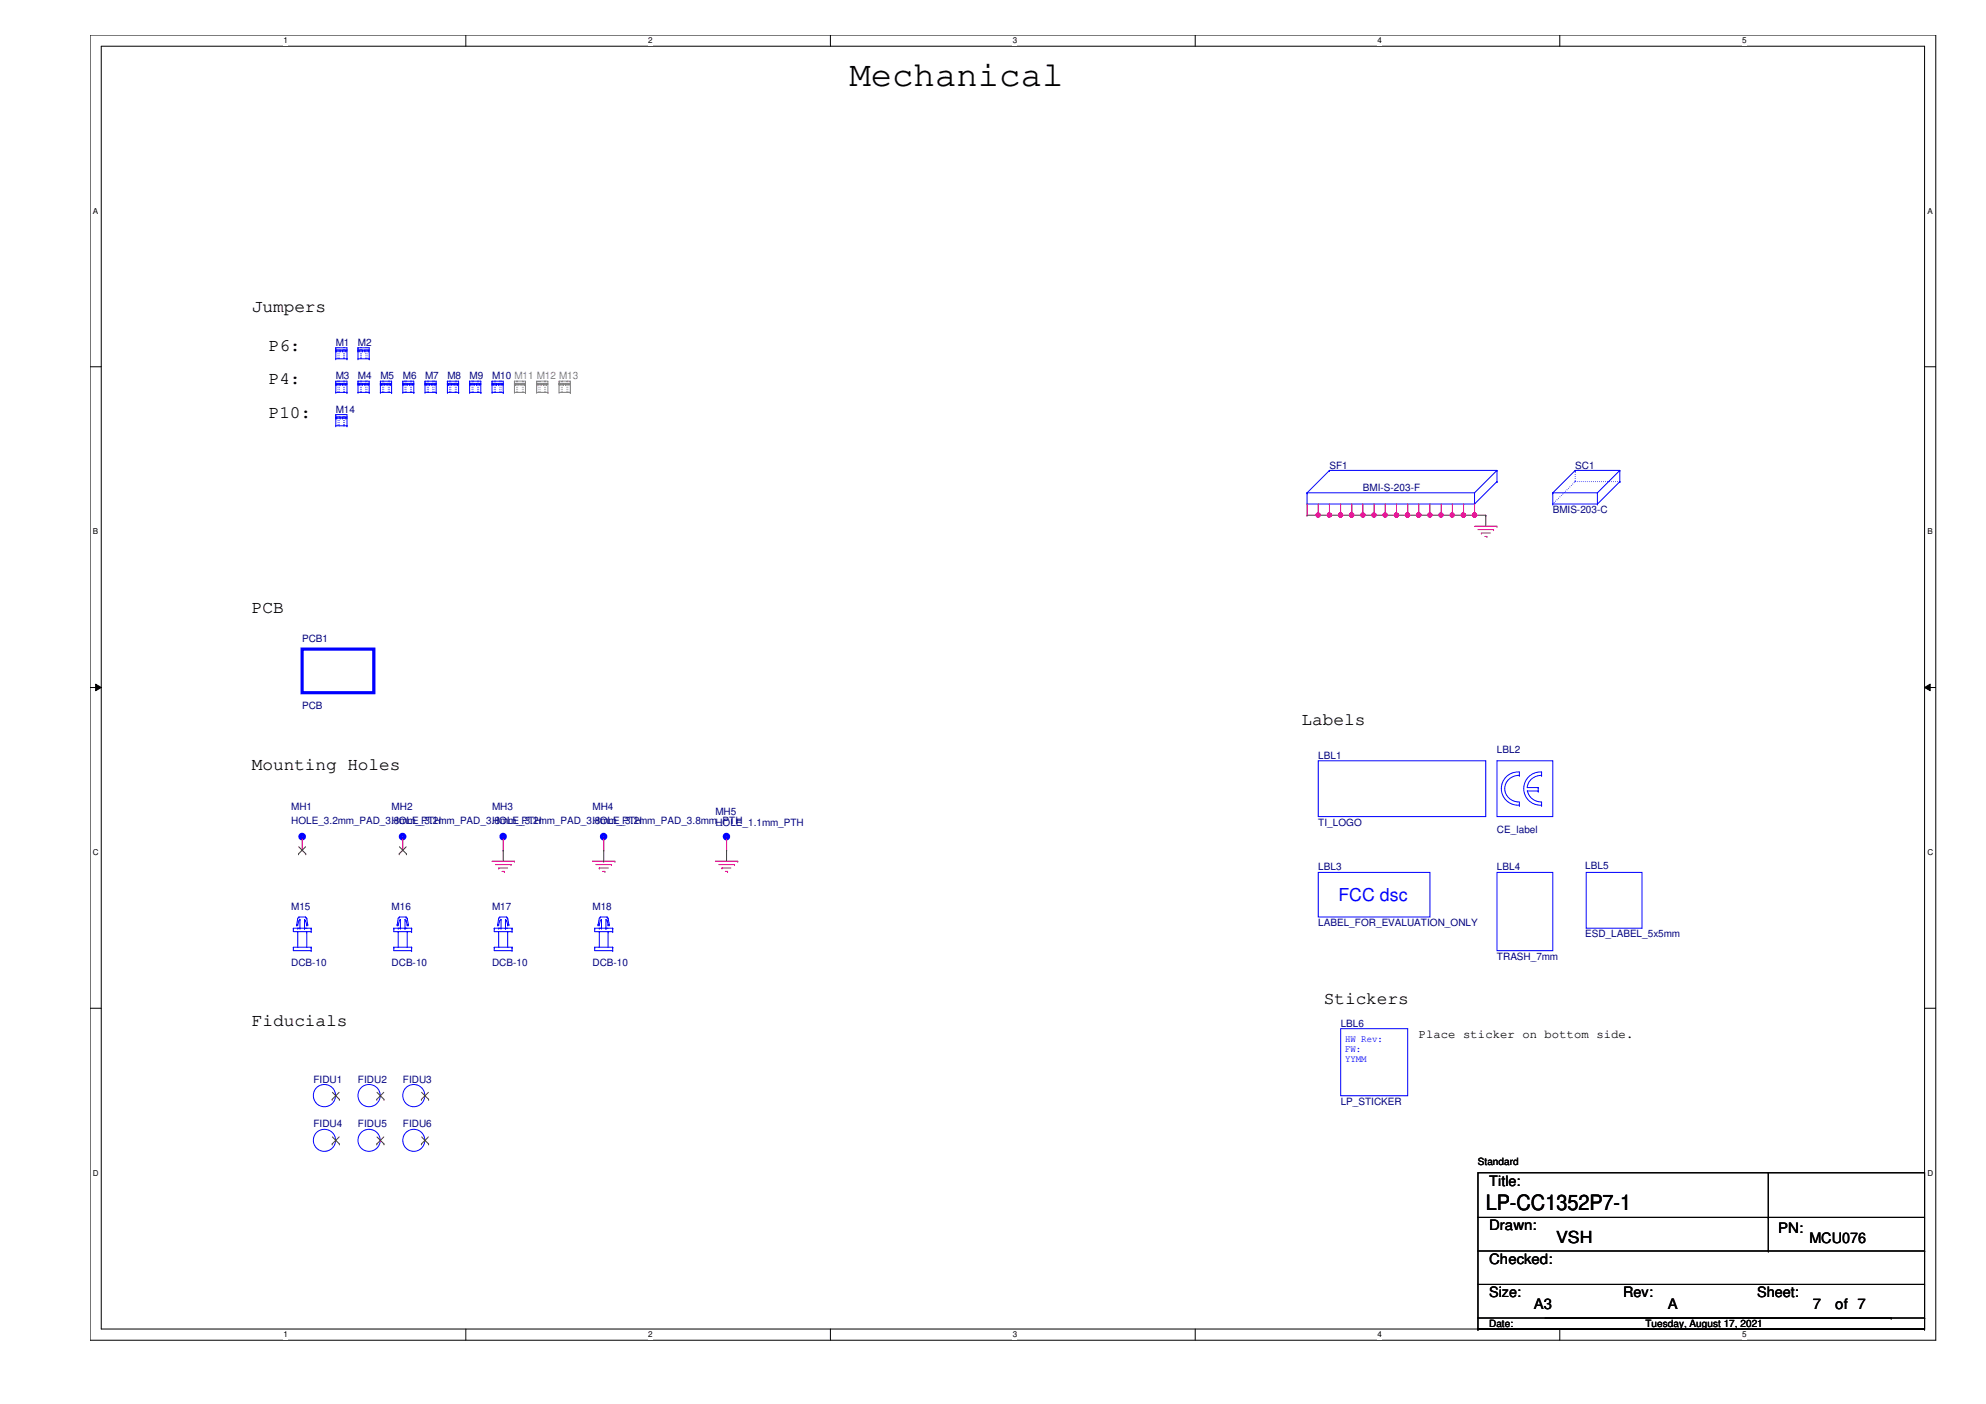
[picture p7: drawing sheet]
<svg xmlns="http://www.w3.org/2000/svg" width="420mm" height="297mm" viewBox="0 0 420 297" stroke-linecap="round" stroke-linejoin="round" font-family="sans-serif">
<path d="M19.1 7.4h390.4v276.1h-390.4zM21.4 9.8h385.8v271.4h-385.8z" fill="none" stroke="#000" stroke-width=".21"/>
<g fill="#fff">
<path d="M60 7.7h.9v1.9h-.9z"/>
<path d="M60 281.4h.9v1.9h-.9z"/>
</g>
<path d="M98.6 7.4v2.4M98.6 281.2v2.3" fill="none" stroke="#000" stroke-width=".21"/>
<g fill="#fff">
<path d="M137.1 7.7h.9v1.9h-.9z"/>
<path d="M137.1 281.4h.9v1.9h-.9z"/>
</g>
<path d="M175.7 7.4v2.4M175.7 281.2v2.3" fill="none" stroke="#000" stroke-width=".21"/>
<g fill="#fff">
<path d="M214.2 7.7h1v1.9h-1z"/>
<path d="M214.2 281.4h1v1.9h-1z"/>
</g>
<path d="M252.9 7.4v2.4M252.9 281.2v2.3" fill="none" stroke="#000" stroke-width=".21"/>
<g fill="#fff">
<path d="M291.4 7.7h1v1.9h-1z"/>
<path d="M291.4 281.4h1v1.9h-1z"/>
</g>
<path d="M330 7.4v2.4M330 281.2v2.3" fill="none" stroke="#000" stroke-width=".21"/>
<g fill="#fff">
<path d="M368.6 7.7h.9v1.9h-.9z"/>
<path d="M368.6 281.4h.9v1.9h-.9z"/>
<path d="M19.6 43.7h1.2v1.9h-1.2z"/>
<path d="M407.8 43.7h1.1v1.9h-1.1z"/>
<path d="M19.6 111.5h1.2v1.9h-1.2z"/>
<path d="M407.8 111.5h1.1v1.9h-1.1z"/>
</g>
<path d="M19.1 77.6h2.3M407.2 77.6h2.3" fill="none" stroke="#000" stroke-width=".21"/>
<g fill="#fff">
<path d="M19.6 179.4h1.3v1.9h-1.3z"/>
<path d="M407.8 179.4h1.2v1.9h-1.2z"/>
</g>
<path d="M19.1 145.5h2.3M20.2 144.7l1.2 .8-1.2 .6zM407.2 145.5l1.1-.8v1.4zM407.2 145.5h2.3" fill="none" stroke="#000" stroke-width=".21"/>
<path d="M20.2 144.7l1.2 .8-1.2 .6zM407.2 145.5l1.1-.8v1.4z" fill="#000"/>
<g fill="#fff">
<path d="M19.6 247.2h1.3v1.9h-1.3z"/>
<path d="M407.8 247.2h1.2v1.9h-1.2z"/>
</g>
<g fill="none" stroke="#000" stroke-width=".21">
<path d="M19.1 213.3h2.3M407.2 213.3h2.3M312.7 248.1h94.5v30.7h-94.5zM312.7 257.6h94.5M374.1 257.6h.1M374.1 248.1v16.6M407.2 257.6h.1M312.7 264.7h94.5M312.7 271.7h94.5M312.7 278.8v2.4M326.9 278.8h73.2M374.1 264.7h.1"/>
<path d="M400.1 278.8h.1M407.2 264.7h.1M407.2 271.7h.1M407.2 278.8h.1M407.2 278.8v2.4M312.7 281.2h.1M312.7 281.2h94.5M407.2 281.2h.1"/>
</g>
<g fill="none" stroke="#f00" stroke-width=".21">
<path d="M276.5 109h.1M276.5 106.6v2.4M278.9 109h.1M278.9 106.6v2.4M281.3 109h.1M281.3 106.6v2.4M283.6 109h.1M283.6 106.6v2.4M286 109h.1M286 106.6v2.4M288.3 109h.1M288.3 106.6v2.4"/>
<path d="M290.7 109h.1M290.7 106.6v2.4M293.1 109h.1M293.1 106.6v2.4M295.4 109h.1M295.4 106.6v2.4M297.8 109h.1M297.8 106.6v2.4M300.1 109h.1M300.1 106.6v2.4M302.5 109h.1M302.5 106.6v2.4"/>
<path d="M304.9 109h.1M304.9 106.6v2.4M307.3 109h.1M307.3 106.6v2.4M309.6 109h.1M309.6 106.6v2.4M312 109h.1M312 111.3h4.7M312 106.6v2.4M312.7 112.1h3.3M313.4 112.8h.1M313.4 112.8h1.9"/>
<path d="M314.1 113.5h.5M314.6 113.5h.1M316 112.1h.1M316.7 111.3h.1M63.9 179.9h.1M63.9 177.5v2.4M85.2 179.9h.1M85.2 177.5v2.4M106.5 179.9h.1M106.5 177.5v2.4M127.7 179.9h.1M127.7 177.5v2.4"/>
<path d="M153.7 179.9h.1M153.7 177.5v2.4M104.1 182.2h4.7M104.8 182.9h3.3M105.5 183.6h.1M105.5 183.6h1.9M106.2 184.4h.5M106.7 184.4h.1M108.1 182.9h.1M108.8 182.2h.1M125.3 182.2h4.8M126.1 182.9h3.3"/>
<path d="M126.8 183.6h.1M126.8 183.6h1.9M127.5 184.4h.5M128 184.4h.1M129.4 182.9h.1M130.1 182.2h.1M151.3 182.2h4.8M152.1 182.9h3.3M152.7 183.6h.1M152.7 183.6h1.9M153.5 184.4h.4M153.9 184.4h.1"/>
<path d="M155.4 182.9h.1M156.1 182.2h.1M71 231.8h.1M80.5 231.8h.1M89.9 231.8h.1M71 241.3h.1M80.5 241.3h.1M89.9 241.3h.1"/>
</g>
<g fill="none" stroke="#00f" stroke-width=".21">
<path d="M71 73.6h.1M71 75.9h.1M71 74.3h.1M71 74h.1M71 75.9h2.4M71 73.6h2.4v.4M71 74.3h2.4v1.6M71 73.6v.4M71 74.3v1.6M71 74h2.4M71.2 74.3h.1M71.2 74v.3"/>
<path d="M72 74.3h.1M72 74v.3M72.4 74.3h.1M72.4 74v.3M73.2 74.3h.1M73.2 74v.3M73.4 75.9h.1M73.4 74h.1M75.7 73.6h.1M75.7 75.9h.1M75.7 74.3h.1M75.7 74h.1"/>
<path d="M75.7 75.9h2.4M75.7 73.6h2.4v.4M75.7 74.3h2.4v1.6M75.7 74h2.4M75.7 73.6v.4M75.7 74.3v1.6M76 74.3h.1M76 74v.3M76.7 74.3h.1M76.7 74v.3M77.2 74.3h.1M77.2 74v.3"/>
<path d="M77.9 74.3h.1M77.9 74v.3M78.1 75.9h.1M78.1 74h.1M71 80.6h.1M71 83h.1M71 81.4h.1M71 81.1h.1M71 87.7h.1M71 90.1h.1M71 88.4h.1M71 88.2h.1"/>
<path d="M71 83h2.4M71 80.6h2.4v.5M71 81.4h2.4v1.6M71 81.1h2.4M71 87.7h2.4v.5M71 88.4h2.4v1.7M71 80.6v.5M71 81.4v1.6M71 87.7v.5M71 88.4v1.7M71 90.1h2.4M71 88.2h2.4"/>
<path d="M71.2 81.4h.1M71.2 88.4h.1M71.2 81.1v.3M71.2 88.2v.2M72 81.4h.1M72 88.4h.1M72 81.1v.3M72 88.2v.2M72.4 81.4h.1M72.4 88.4h.1M72.4 81.1v.3M72.4 88.2v.2"/>
<path d="M73.2 81.4h.1M73.2 88.4h.1M73.2 81.1v.3M73.2 88.2v.2M73.4 83h.1M73.4 81.1h.1M73.4 90.1h.1M73.4 88.2h.1M75.7 80.6h.1M75.7 83h.1M75.7 81.4h.1M75.7 81.1h.1"/>
<path d="M75.7 83h2.4M75.7 80.6h2.4v.5M75.7 81.4h2.4v1.6M75.7 81.1h2.4M75.7 80.6v.5M75.7 81.4v1.6M76 81.4h.1M76 81.1v.3M76.7 81.4h.1M76.7 81.1v.3M77.2 81.4h.1M77.2 81.1v.3"/>
<path d="M77.9 81.4h.1M77.9 81.1v.3M78.1 83h.1M78.1 81.1h.1M80.5 80.6h.1M80.5 83h.1M80.5 81.4h.1M80.5 81.1h.1M80.5 83h2.3M80.5 80.6h2.3v.5M80.5 81.4h2.3v1.6M80.5 81.1h2.3"/>
<path d="M80.5 80.6v.5M80.5 81.4v1.6M80.7 81.4h.1M80.7 81.1v.3M81.4 81.4h.1M81.4 81.1v.3M81.9 81.4h.1M81.9 81.1v.3M82.6 81.4h.1M82.6 81.1v.3M82.8 83h.1M82.8 81.1h.1"/>
<path d="M85.2 80.6h.1M85.2 83h.1M85.2 81.4h.1M85.2 81.1h.1M85.2 83h2.3M85.2 80.6h2.3v.5M85.2 81.4h2.3v1.6M85.2 81.1h2.3M85.2 80.6v.5M85.2 81.4v1.6M85.4 81.4h.1M85.4 81.1v.3"/>
<path d="M86.1 81.4h.1M86.1 81.1v.3M86.6 81.4h.1M86.6 81.1v.3M87.3 81.4h.1M87.3 81.1v.3M87.5 83h.1M87.5 81.1h.1M89.9 80.6h.1M89.9 83h.1M89.9 81.4h.1M89.9 81.1h.1"/>
<path d="M89.9 83h2.4M89.9 80.6h2.4v.5M89.9 81.4h2.4v1.6M89.9 81.1h2.4M89.9 80.6v.5M89.9 81.4v1.6M90.2 81.4h.1M90.2 81.1v.3M90.9 81.4h.1M90.9 81.1v.3M91.4 81.4h.1M91.4 81.1v.3"/>
<path d="M92 81.4h.1M92 81.1v.3M92.3 83h.1M92.3 81.1h.1M94.7 80.6h.1M94.7 83h.1M94.7 81.4h.1M94.7 81.1h.1M94.7 83h2.3M94.7 80.6h2.3v.5M94.7 81.4h2.3v1.6M94.7 81.1h2.3"/>
<path d="M94.7 80.6v.5M94.7 81.4v1.6M94.9 81.4h.1M94.9 81.1v.3M95.6 81.4h.1M95.6 81.1v.3M96.1 81.4h.1M96.1 81.1v.3M96.8 81.4h.1M96.8 81.1v.3M97 83h.1M97 81.1h.1"/>
<path d="M99.4 80.6h.1M99.4 83h.1M99.4 81.4h.1M99.4 81.1h.1M99.4 83h2.3M99.4 80.6h2.3v.5M99.4 81.4h2.3v1.6M99.4 81.1h2.3M99.4 80.6v.5M99.4 81.4v1.6M99.6 81.4h.1M99.6 81.1v.3"/>
<path d="M100.3 81.4h.1M100.3 81.1v.3M100.8 81.4h.1M100.8 81.1v.3M101.5 81.4h.1M101.5 81.1v.3M101.7 83h.1M101.7 81.1h.1M104.1 80.6h.1M104.1 83h.1M104.1 81.4h.1M104.1 81.1h.1"/>
<path d="M104.1 83h2.4M104.1 80.6h2.4v.5M104.1 81.4h2.4v1.6M104.1 80.6v.5M104.1 81.4v1.6M104.1 81.1h2.4M104.4 81.4h.1M104.4 81.1v.3M105 81.4h.1M105 81.1v.3M105.5 81.4h.1M105.5 81.1v.3"/>
<path d="M106.2 81.4h.1M106.2 81.1v.3M106.5 83h.1M106.5 81.1h.1M281.3 99.5h.1M281.3 99.5h35.4M281.3 99.5l-4.8 4.8M316.7 99.5h.1M316.7 99.5l-4.7 4.8M316.7 99.5v2.4M333.2 99.5h.1M333.2 99.5h9.5"/>
<path d="M333.2 99.5l-4.7 4.8M342.7 99.5h.1M342.7 99.5l-4.8 4.8M342.7 99.5v2.4M276.5 104.3h.1M276.5 106.6h.1M276.5 104.3h35.5M276.5 106.6h35.5M276.5 104.3v2.3M312 106.6h.1M312 104.3v2.3M316.7 101.9h.1"/>
<path d="M316.7 101.9l-4.7 4.7M328.5 104.3h.1M328.5 106.6h.1M328.5 104.3h9.4M328.5 106.6h9.4M328.5 104.3v2.3M337.9 106.6h.1M337.9 104.3v2.3M342.7 101.9h.1M342.7 101.9l-4.8 4.7M63.8 176.8h.3v.3h-.3zM63.9 177h.1"/>
<path d="M63.9 177v.5M85 176.8h.3v.3h-.3zM85.2 177h.1M85.2 177v.5M106.3 176.8h.3v.3h-.3zM106.5 177h.1M106.5 177v.5M127.5 176.8h.4v.3h-.4zM127.7 177h.1M127.7 177v.5M153.5 176.8h.3v.3h-.3zM153.7 177h.1"/>
<path d="M153.7 177v.5M278.9 161h35.4v11.8h-35.4zM316.7 161h11.8v11.8h-11.8zM321.4 164v-.7a3.5 3.5 0 0 0-3.8 3.5 3.5 3.5 0 0 0 3.8 3.5M321.4 164a2.83 2.83 0 0 0-3.1 2.9 2.83 2.83 0 0 0 3.1 2.8M321.4 164h.1M321.4 170.4h.1M321.4 169.7v.7M323.1 167.3h2.3M323.1 167.3a2.97 2.97 0 0 0 3 2.4M325.4 166.6h.1M325.4 167.3h.1"/>
<path d="M325.4 166.6v.7M326.1 164a2.96 2.96 0 0 0-3 2.6h2.3M326.1 164v-.7a3.5 3.5 0 0 0-3.7 3.5 3.5 3.5 0 0 0 3.7 3.5M326.1 170.4h.1M326.1 164h.1M326.1 169.7v.7M62.1 196.4h.1M62.1 196.4h3.7M62.1 196.4v.7h3.7M62.8 195.7h.1M62.8 195.7h.2M63 197.1h.1"/>
<path d="M63 196.4h.1M63 195.7h.1M63 197.1v3.3M63.2 194h.1M63.2 194h1.4M63.2 194l-.2 .3-.2 1.4M63.5 196.4h.1M63.5 194.5h.1M63.5 194.5v1.9M63.5 194.5l-.3 .2-.2 1M64.4 196.4h.1M64.6 194h.1"/>
<path d="M64.6 194.7h.1M64.6 194.7l-.2-.2v1.9M64.6 194l.3 .3M64.6 194.7l.3 1M64.9 195.7h.1M64.9 194.3h.1M64.9 197.1h.1M64.9 195.7h.2M64.9 194.3l.2 1.4M64.9 197.1v3.3M65.1 195.7h.1M65.8 196.4h.1"/>
<path d="M65.8 197.1h.1M65.8 196.4v.7M83.3 196.4h.1M83.3 196.4h3.8M83.3 196.4v.7h3.8M84 195.7h.1M84 195.7h.2M84.2 197.1h.1M84.2 196.4h.1M84.2 195.7h.1M84.2 197.1v3.3M84.5 194h.1"/>
<path d="M84.5 194h1.4M84.5 194l-.3 .3-.2 1.4M84.7 196.4h.1M84.7 194.5h.1M84.7 194.5v1.9M84.7 194.5l-.2 .2-.3 1M85.7 196.4h.1M85.9 194h.1M85.9 194.7h.1M85.9 194.7l-.2-.2v1.9M85.9 194l.2 .3M85.9 194.7l.2 1"/>
<path d="M86.1 195.7h.1M86.1 194.3h.1M86.1 197.1h.1M86.1 195.7h.3M86.1 194.3l.3 1.4M86.1 197.1v3.3M86.4 195.7h.1M87.1 196.4h.1M87.1 197.1h.1M87.1 196.4v.7M104.6 196.4h.1M104.6 196.4h3.7"/>
<path d="M104.6 196.4v.7h3.7M105.3 195.7h.1M105.3 195.7h.2M105.5 197.1h.1M105.5 196.4h.1M105.5 195.7h.1M105.5 197.1v3.3M105.7 194h.1M105.7 194h1.5M105.7 194l-.2 .3-.2 1.4M106 196.4h.1M106 194.5h.1"/>
<path d="M106 194.5v1.9M106 194.5l-.3 .2-.2 1M106.9 196.4h.1M107.2 194h.1M107.2 194.7h.1M107.2 194.7l-.3-.2v1.9M107.2 194l.2 .3M107.2 194.7l.2 1M107.4 195.7h.1M107.4 194.3h.1M107.4 197.1h.1M107.4 195.7h.3"/>
<path d="M107.4 194.3l.3 1.4M107.4 197.1v3.3M107.7 195.7h.1M108.3 196.4h.1M108.3 197.1h.1M108.3 196.4v.7M125.8 196.4h.1M125.8 196.4h3.8M125.8 196.4v.7h3.8M126.5 195.7h.1M126.5 195.7h.3M126.8 197.1h.1"/>
<path d="M126.8 196.4h.1M126.8 195.7h.1M126.8 197.1v3.3M127 194h.1M127 194h1.4M127 194l-.2 .3-.3 1.4M127.3 196.4h.1M127.3 194.5h.1M127.3 194.5v1.9M127.3 194.5l-.3 .2-.2 1M128.2 196.4h.1M128.4 194h.1"/>
<path d="M128.4 194.7h.1M128.4 194.7l-.2-.2v1.9M128.4 194l.3 .3M128.4 194.7l.3 1M128.7 195.7h.1M128.7 194.3h.1M128.7 197.1h.1M128.7 195.7h.2M128.7 194.3l.2 1.4M128.7 197.1v3.3M128.9 195.7h.1M129.6 196.4h.1"/>
<path d="M129.6 197.1h.1M129.6 196.4v.7M278.9 184.6h23.6v9.4h-23.6zM316.7 184.6h11.8v16.5h-11.8zM335.6 184.6h11.8v11.8h-11.8zM62.1 200.4h.1M62.1 200.4v.7h3.7M62.1 200.4h3.7M65.8 200.4h.1M65.8 201.1h.1M65.8 200.4v.7M83.3 200.4h.1"/>
<path d="M83.3 200.4v.7h3.8M83.3 200.4h3.8M87.1 200.4h.1M87.1 201.1h.1M87.1 200.4v.7M104.6 200.4h.1M104.6 200.4v.7h3.7M104.6 200.4h3.7M108.3 200.4h.1M108.3 201.1h.1M108.3 200.4v.7M125.8 200.4h.1"/>
<path d="M125.8 200.4v.7h3.8M125.8 200.4h3.8M129.6 200.4h.1M129.6 201.1h.1M129.6 200.4v.7M283.6 217.6h14.2v14.2h-14.2z"/>
<circle cx="68.6" cy="231.8" r="2.36"/>
<circle cx="78.1" cy="231.8" r="2.36"/>
<circle cx="87.5" cy="231.8" r="2.34"/>
<circle cx="68.6" cy="241.3" r="2.35"/>
<circle cx="78.1" cy="241.3" r="2.35"/>
<circle cx="87.5" cy="241.3" r="2.33"/>
</g>
<g fill="none" stroke="#00f" stroke-width=".21" stroke-dasharray="0 .4">
<path d="M71.5 73.6v2.3M71.5 75.9h.1M71.8 73.6v2.3M71.8 75.9h.1M72.7 73.6v2.3M72.7 75.9h.1M72.9 73.6v2.3M72.9 75.9h.1M76.2 73.6v2.3M76.2 75.9h.1M76.5 73.6v2.3M76.5 75.9h.1"/>
<path d="M77.4 73.6v2.3M77.4 75.9h.1M77.6 73.6v2.3M77.6 75.9h.1M71.5 80.6v2.4M71.5 83h.1M71.5 87.7v2.4M71.5 90.1h.1M71.8 80.6v2.4M71.8 83h.1M71.8 87.7v2.4M71.8 90.1h.1"/>
<path d="M72.7 80.6v2.4M72.7 83h.1M72.7 87.7v2.4M72.7 90.1h.1M72.9 80.6v2.4M72.9 83h.1M72.9 87.7v2.4M72.9 90.1h.1M76.2 80.6v2.4M76.2 83h.1M76.5 80.6v2.4M76.5 83h.1"/>
<path d="M77.4 80.6v2.4M77.4 83h.1M77.6 80.6v2.4M77.6 83h.1M80.9 80.6v2.4M80.9 83h.1M81.2 80.6v2.4M81.2 83h.1M82.1 80.6v2.4M82.1 83h.1M82.4 80.6v2.4M82.4 83h.1"/>
<path d="M85.7 80.6v2.4M85.7 83h.1M85.9 80.6v2.4M85.9 83h.1M86.9 80.6v2.4M86.9 83h.1M87.1 80.6v2.4M87.1 83h.1M90.4 80.6v2.4M90.4 83h.1M90.6 80.6v2.4M90.6 83h.1"/>
<path d="M91.6 80.6v2.4M91.6 83h.1M91.8 80.6v2.4M91.8 83h.1M95.1 80.6v2.4M95.1 83h.1M95.4 80.6v2.4M95.4 83h.1M96.3 80.6v2.4M96.3 83h.1M96.5 80.6v2.4M96.5 83h.1"/>
<path d="M99.9 80.6v2.4M99.9 83h.1M100.1 80.6v2.4M100.1 83h.1M101 80.6v2.4M101 83h.1M101.3 80.6v2.4M101.3 83h.1M104.6 80.6v2.4M104.6 83h.1M104.8 80.6v2.4M104.8 83h.1"/>
<path d="M105.7 80.6v2.4M105.7 83h.1M106 80.6v2.4M106 83h.1M333.2 99.5v2.4M328.5 106.6l4.7-4.7M333.2 101.9h.1M333.2 101.9h9.5M342.7 101.9h.1"/>
</g>
<g fill="none" stroke="#804000" stroke-width=".21">
<path d="M63.2 179.2l1.5 1.4M64.6 179.2l-1.4 1.4M84.5 179.2l1.5 1.4M85.9 179.2l-1.4 1.4M63.2 180.6h.1M64.7 180.6h.1M84.5 180.6h.1M86 180.6h.1M70.3 232.6h.1M70.3 231.1l1.5 1.5M71.8 231.1l-1.5 1.5M71.8 232.6h.1"/>
<path d="M79.7 232.6h.1M79.8 231.1l1.4 1.5M81.2 231.1l-1.5 1.5M81.2 232.6h.1M89.2 232.6h.1M89.2 231.1l1.5 1.5M90.6 231.1l-1.4 1.5M90.7 232.6h.1M70.3 242h.1M70.3 240.5l1.5 1.5M71.8 240.5l-1.5 1.5M71.8 242h.1"/>
<path d="M79.7 242h.1M79.8 240.5l1.4 1.5M81.2 240.5l-1.5 1.5M81.2 242h.1M89.2 242h.1M89.2 240.5l1.5 1.5M90.6 240.5l-1.4 1.5M90.7 242h.1"/>
</g>
<g fill="none" stroke="#00f" stroke-width=".68">
<path d="M63.9 137.3h15.2v9.3h-15.2z"/>
<circle cx="63.9" cy="177" r=".47"/>
<circle cx="85.2" cy="177" r=".47"/>
<circle cx="106.4" cy="177" r=".46"/>
<circle cx="127.7" cy="177" r=".46"/>
<circle cx="153.7" cy="177" r=".46"/>
</g>
<g fill="none" stroke="#808080" stroke-width=".21">
<path d="M108.8 80.6h.1M108.8 83h.1M108.8 81.4h.1M108.8 81.1h.1M108.8 83h2.4M108.8 80.6h2.4v.5M108.8 81.4h2.4v1.6M108.8 80.6v.5M108.8 81.4v1.6M108.8 81.1h2.4M109.1 81.4h.1M109.1 81.1v.3"/>
<path d="M109.8 81.4h.1M109.8 81.1v.3M110.2 81.4h.1M110.2 81.1v.3M111 81.4h.1M111 81.1v.3M111.2 83h.1M111.2 81.1h.1M113.5 80.6h.1M113.5 83h.1M113.5 81.4h.1M113.5 81.1h.1"/>
<path d="M113.5 83h2.4M113.5 80.6h2.4v.5M113.5 81.4h2.4v1.6M113.5 81.1h2.4M113.5 80.6v.5M113.5 81.4v1.6M113.8 81.4h.1M113.8 81.1v.3M114.5 81.4h.1M114.5 81.1v.3M115 81.4h.1M115 81.1v.3"/>
<path d="M115.7 81.4h.1M115.7 81.1v.3M115.9 83h.1M115.9 81.1h.1M118.3 80.6h.1M118.3 83h.1M118.3 81.4h.1M118.3 81.1h.1M118.3 83h2.4M118.3 80.6h2.4v.5M118.3 81.4h2.4v1.6M118.3 81.1h2.4"/>
<path d="M118.3 80.6v.5M118.3 81.4v1.6M118.5 81.4h.1M118.5 81.1v.3M119.2 81.4h.1M119.2 81.1v.3M119.7 81.4h.1M119.7 81.1v.3M120.4 81.4h.1M120.4 81.1v.3M120.7 83h.1M120.7 81.1h.1"/>
</g>
<g fill="none" stroke="#808080" stroke-width=".21" stroke-dasharray="0 .4">
<path d="M109.3 80.6v2.4M109.3 83h.1M109.5 80.6v2.4M109.5 83h.1M110.5 80.6v2.4M110.5 83h.1M110.7 80.6v2.4M110.7 83h.1M114 80.6v2.4M114 83h.1M114.3 80.6v2.4M114.3 83h.1"/>
<path d="M115.2 80.6v2.4M115.2 83h.1M115.4 80.6v2.4M115.4 83h.1M118.7 80.6v2.4M118.7 83h.1M119 80.6v2.4M119 83h.1M119.9 80.6v2.4M119.9 83h.1M120.1 80.6v2.4M120.1 83h.1"/>
</g>
<path d="M276.5 109h4.8M278.9 109h.1M281.3 109h.1M106.5 179.9h.1M106.5 179.9v2.3M127.7 179.9v2.3M153.7 179.9h.1M153.7 179.9v2.3M127.7 182.2h.1" fill="none" stroke="#800040" stroke-width=".21"/>
<circle cx="278.9" cy="109" r=".46" fill="#f0f"/>
<circle cx="278.9" cy="109" r=".46" fill="none" stroke="#f0f" stroke-width=".21"/>
<circle cx="281.2" cy="109" r=".46" fill="#f0f"/>
<circle cx="281.2" cy="109" r=".46" fill="none" stroke="#f0f" stroke-width=".21"/>
<path d="M281.3 109h4.7M283.6 109h.1M286 109h.1" fill="none" stroke="#800040" stroke-width=".21"/>
<circle cx="283.6" cy="109" r=".46" fill="#f0f"/>
<circle cx="283.6" cy="109" r=".46" fill="none" stroke="#f0f" stroke-width=".21"/>
<circle cx="286" cy="109" r=".47" fill="#f0f"/>
<circle cx="286" cy="109" r=".47" fill="none" stroke="#f0f" stroke-width=".21"/>
<path d="M286 109h4.7M288.3 109h.1M290.7 109h.1" fill="none" stroke="#800040" stroke-width=".21"/>
<circle cx="288.3" cy="109" r=".47" fill="#f0f"/>
<circle cx="288.3" cy="109" r=".47" fill="none" stroke="#f0f" stroke-width=".21"/>
<circle cx="290.7" cy="109" r=".46" fill="#f0f"/>
<circle cx="290.7" cy="109" r=".46" fill="none" stroke="#f0f" stroke-width=".21"/>
<path d="M290.7 109h4.7M293.1 109h.1M295.4 109h.1" fill="none" stroke="#800040" stroke-width=".21"/>
<circle cx="293" cy="109" r=".46" fill="#f0f"/>
<circle cx="293" cy="109" r=".46" fill="none" stroke="#f0f" stroke-width=".21"/>
<path d="M295.4 109h2.4M297.8 109h.1" fill="none" stroke="#800040" stroke-width=".21"/>
<circle cx="295.4" cy="109" r=".46" fill="#f0f"/>
<circle cx="295.4" cy="109" r=".46" fill="none" stroke="#f0f" stroke-width=".21"/>
<circle cx="297.8" cy="109" r=".47" fill="#f0f"/>
<circle cx="297.8" cy="109" r=".47" fill="none" stroke="#f0f" stroke-width=".21"/>
<path d="M297.8 109h2.3M300.1 109h.1" fill="none" stroke="#800040" stroke-width=".21"/>
<circle cx="300.1" cy="109" r=".47" fill="#f0f"/>
<circle cx="300.1" cy="109" r=".47" fill="none" stroke="#f0f" stroke-width=".21"/>
<path d="M300.1 109h4.8M302.5 109h.1M304.9 109h.1" fill="none" stroke="#800040" stroke-width=".21"/>
<circle cx="302.5" cy="109" r=".46" fill="#f0f"/>
<circle cx="302.5" cy="109" r=".46" fill="none" stroke="#f0f" stroke-width=".21"/>
<circle cx="304.8" cy="109" r=".46" fill="#f0f"/>
<circle cx="304.8" cy="109" r=".46" fill="none" stroke="#f0f" stroke-width=".21"/>
<path d="M304.9 109h4.7M307.3 109h.1M309.6 109h.1" fill="none" stroke="#800040" stroke-width=".21"/>
<circle cx="307.2" cy="109" r=".46" fill="#f0f"/>
<circle cx="307.2" cy="109" r=".46" fill="none" stroke="#f0f" stroke-width=".21"/>
<path d="M309.6 109h2.4M312 109h.1" fill="none" stroke="#800040" stroke-width=".21"/>
<circle cx="309.6" cy="109" r=".47" fill="#f0f"/>
<circle cx="309.6" cy="109" r=".47" fill="none" stroke="#f0f" stroke-width=".21"/>
<path d="M312 109h2.3M314.3 109h.1M314.3 109v2.3" fill="none" stroke="#800040" stroke-width=".21"/>
<circle cx="311.9" cy="109" r=".47" fill="#f0f"/>
<circle cx="311.9" cy="109" r=".47" fill="none" stroke="#f0f" stroke-width=".21"/>
<circle cx="278.9" cy="109" r=".46" fill="#f0f"/>
<circle cx="278.9" cy="109" r=".46" fill="none" stroke="#f0f" stroke-width=".21"/>
<circle cx="281.2" cy="109" r=".46" fill="#f0f"/>
<circle cx="281.2" cy="109" r=".46" fill="none" stroke="#f0f" stroke-width=".21"/>
<circle cx="283.6" cy="109" r=".46" fill="#f0f"/>
<circle cx="283.6" cy="109" r=".46" fill="none" stroke="#f0f" stroke-width=".21"/>
<circle cx="286" cy="109" r=".47" fill="#f0f"/>
<circle cx="286" cy="109" r=".47" fill="none" stroke="#f0f" stroke-width=".21"/>
<circle cx="288.3" cy="109" r=".47" fill="#f0f"/>
<circle cx="288.3" cy="109" r=".47" fill="none" stroke="#f0f" stroke-width=".21"/>
<circle cx="290.7" cy="109" r=".46" fill="#f0f"/>
<circle cx="290.7" cy="109" r=".46" fill="none" stroke="#f0f" stroke-width=".21"/>
<circle cx="293" cy="109" r=".46" fill="#f0f"/>
<circle cx="293" cy="109" r=".46" fill="none" stroke="#f0f" stroke-width=".21"/>
<circle cx="295.4" cy="109" r=".46" fill="#f0f"/>
<circle cx="295.4" cy="109" r=".46" fill="none" stroke="#f0f" stroke-width=".21"/>
<circle cx="297.8" cy="109" r=".47" fill="#f0f"/>
<circle cx="297.8" cy="109" r=".47" fill="none" stroke="#f0f" stroke-width=".21"/>
<circle cx="300.1" cy="109" r=".47" fill="#f0f"/>
<circle cx="300.1" cy="109" r=".47" fill="none" stroke="#f0f" stroke-width=".21"/>
<circle cx="302.5" cy="109" r=".46" fill="#f0f"/>
<circle cx="302.5" cy="109" r=".46" fill="none" stroke="#f0f" stroke-width=".21"/>
<circle cx="304.8" cy="109" r=".46" fill="#f0f"/>
<circle cx="304.8" cy="109" r=".46" fill="none" stroke="#f0f" stroke-width=".21"/>
<circle cx="307.2" cy="109" r=".46" fill="#f0f"/>
<circle cx="307.2" cy="109" r=".46" fill="none" stroke="#f0f" stroke-width=".21"/>
<circle cx="309.6" cy="109" r=".47" fill="#f0f"/>
<circle cx="309.6" cy="109" r=".47" fill="none" stroke="#f0f" stroke-width=".21"/>
<circle cx="311.9" cy="109" r=".47" fill="#f0f"/>
<circle cx="311.9" cy="109" r=".47" fill="none" stroke="#f0f" stroke-width=".21"/>
<text font-size="7.5" x="179.7" y="18.2">Mechanical</text>
<text font-size="4.5" x="314.3" y="256">LP-CC1352P7-1</text>
<g font-size="3.8">
<text x="53.3" y="66">Jumpers</text>
<text x="56.9" y="74.3">P6:</text>
<text x="56.9" y="81.3">P4:</text>
<text x="56.9" y="88.4">P10:</text>
<text x="53.3" y="129.8">PCB</text>
<text x="275.4" y="153.4">Labels</text>
<text x="53.3" y="162.8">Mounting Holes</text>
<text x="280.1" y="212.4">Stickers</text>
<text x="53.3" y="217.2">Fiducials</text>
</g>
<text font-size="3.8" fill="#00f" x="283.2" y="190.6">FCC dsc</text>
<text font-size="3.5" x="329.2" y="263.1">VSH</text>
<g font-size="3">
<text x="315" y="250.9">Title:</text>
<text x="315" y="260.3">Drawn:</text>
<text x="376.2" y="260.8">PN:</text>
<text x="382.8" y="262.9">MCU076</text>
<text x="315" y="267.4">Checked:</text>
<text x="315" y="274.5">Size:</text>
<text x="343.4" y="274.5">Rev:</text>
<text x="371.7" y="274.5">Sheet:</text>
<text x="324.5" y="276.9">A3</text>
<text x="352.8" y="276.9">A</text>
<text x="383.5" y="276.9">7</text>
<text x="388.3" y="276.9">of 7</text>
</g>
<text font-size="2.6" x="300.1" y="219.7">Place sticker on bottom side.</text>
<g font-size="2.1" fill="#000080">
<text x="71" y="73.2">M1</text>
<text x="75.7" y="73.2">M2</text>
<text x="71" y="80.2">M3</text>
<text x="75.7" y="80.2">M4</text>
<text x="80.5" y="80.2">M5</text>
<text x="85.2" y="80.2">M6</text>
<text x="89.9" y="80.2">M7</text>
<text x="94.7" y="80.2">M8</text>
<text x="99.4" y="80.2">M9</text>
<text x="104.1" y="80.2">M10 M11 M12 M13</text>
<text x="71" y="87.3">M14</text>
<text x="281.3" y="99.1">SF1</text>
<text x="333.2" y="99.1">SC1</text>
<text x="288.3" y="103.8">BMI-S-203-F</text>
<text x="328.5" y="108.6">BMIS-203-C</text>
<text x="63.9" y="135.8">PCB1</text>
<text x="63.9" y="149.9">PCB</text>
<text x="278.9" y="160.5">LBL1</text>
<text x="316.7" y="159.4">LBL2</text>
<text x="61.6" y="171.4">MH1</text>
<text x="82.8" y="171.4">MH2</text>
<text x="104.1" y="171.4">MH3</text>
<text x="125.3" y="171.4">MH4</text>
<text x="151.3" y="172.3">MH5</text>
<text x="61.6" y="174.2">HOLE_3.2mm_PAD_3.8mm_PTH</text>
<text x="82.8" y="174.2">HOLE_3.2mm_PAD_3.8mm_PTH</text>
<text x="104.1" y="174.2">HOLE_3.2mm_PAD_3.8mm_PTH</text>
<text x="125.3" y="174.2">HOLE_3.2mm_PAD_3.8mm_PTH</text>
<text x="151.3" y="174.7">HOLE_1.1mm_PTH</text>
<text x="278.9" y="174.7">TI_LOGO</text>
<text x="316.7" y="176.1">CE_label</text>
<text x="278.9" y="184.1">LBL3</text>
<text x="316.7" y="184.1">LBL4</text>
<text x="335.4" y="183.9">LBL5</text>
<text x="61.6" y="192.4">M15</text>
<text x="82.8" y="192.4">M16</text>
<text x="104.1" y="192.4">M17</text>
<text x="125.3" y="192.4">M18</text>
<text x="278.9" y="196">LABEL_FOR_EVALUATION_ONLY</text>
<text x="316.7" y="203.1">TRASH_7mm</text>
<text x="335.4" y="198.3">ESD_LABEL_5x5mm</text>
<text x="61.6" y="204.5">DCB-10</text>
<text x="82.8" y="204.5">DCB-10</text>
<text x="104.1" y="204.5">DCB-10</text>
<text x="125.3" y="204.5">DCB-10</text>
<text x="283.6" y="217.3">LBL6</text>
<text x="66.3" y="229.1">FIDU1</text>
<text x="75.7" y="229.1">FIDU2</text>
<text x="85.2" y="229.1">FIDU3</text>
<text x="283.6" y="233.8">LP_STICKER</text>
<text x="66.3" y="238.5">FIDU4</text>
<text x="75.7" y="238.5">FIDU5</text>
<text x="85.2" y="238.5">FIDU6</text>
</g>
<g font-size="2.1" fill="#00f">
<text x="284.6" y="220.5">HW Rev:</text>
<text x="284.6" y="222.6">FW:</text>
<text x="284.6" y="224.7">YYMM</text>
</g>
<g font-size="2.1">
<text x="312.7" y="246.5">Standard</text>
<text x="315" y="280.8">Date:</text>
<text x="348.1" y="280.8">Tuesday, August 17, 2021</text>
</g>
<g font-size="1.7">
<text x="60" y="9.2">1</text>
<text x="137.1" y="9.2">2</text>
<text x="214.2" y="9.2">3</text>
<text x="291.4" y="9.2">4</text>
<text x="368.6" y="9.2">5</text>
<text x="19.6" y="45.2">A</text>
<text x="407.8" y="45.2">A</text>
<text x="19.6" y="113">B</text>
<text x="407.8" y="113">B</text>
<text x="19.6" y="180.9">C</text>
<text x="407.8" y="180.9">C</text>
<text x="19.6" y="248.8">D</text>
<text x="407.8" y="248.8">D</text>
<text x="60" y="283">1</text>
<text x="137.1" y="283">2</text>
<text x="214.2" y="283">3</text>
<text x="291.4" y="283">4</text>
<text x="368.6" y="283">5</text>
</g>
</svg>
